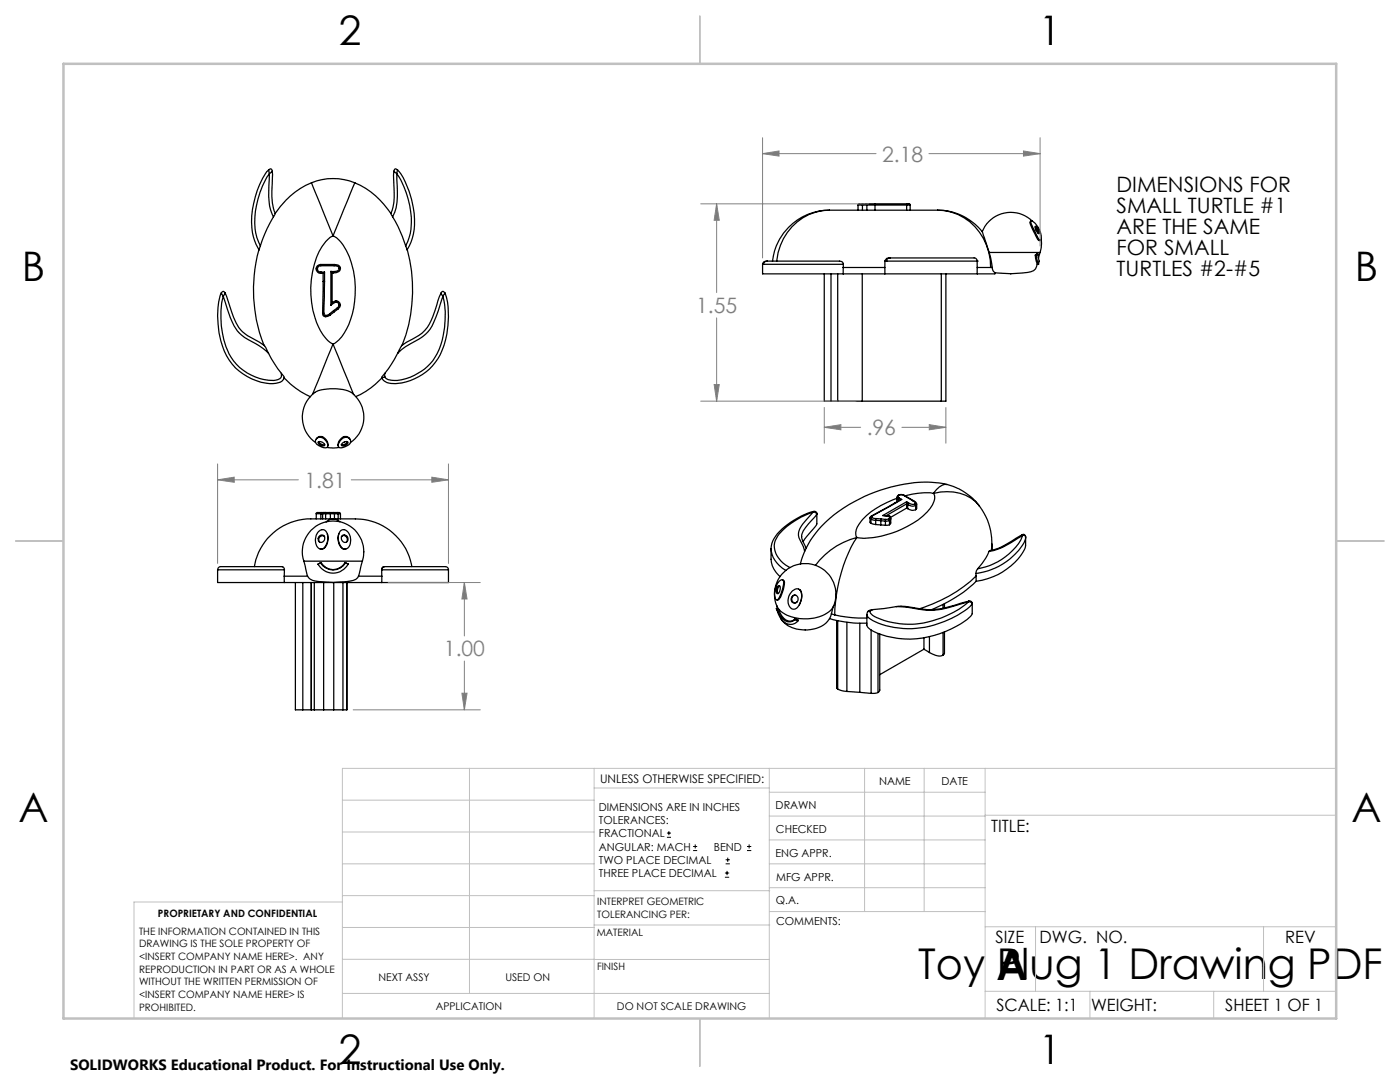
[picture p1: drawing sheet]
<svg xmlns="http://www.w3.org/2000/svg" width="279mm" height="216mm" viewBox="0 0 279 216" stroke-linecap="round" stroke-linejoin="round" font-family="sans-serif">
<g fill="none" stroke="#000" stroke-width=".25">
<path d="M53.6 33.9l.2 .8M53.6 33.9a16.1 16.1 0 0 0-3.4 9.2 11.1 11.1 0 0 0 1.5 6.7M53.6 33.9l.5-.2 .2 .5M53.8 34.7a16.7 16.7 0 0 0-2.5 12.7l.7 1.7M53.8 34.7l-.1 1.2a14.2 14.2 0 0 0 .6 6.9l.3 .5M54.3 34.2l-.5 .5M54.3 34.2v2.5a10.8 10.8 0 0 0 .7 5.9M62.2 36.5a15.8 15.8 0 0 0-7.3 6.1h.1M62.2 36.5l4.3 10.6M62.2 36.5a11.5 11.5 0 0 1 8.6 0M70.8 36.5l-4.3 10.6M70.8 36.5a16.1 16.1 0 0 1 7.2 6.1"/>
<path d="M78.6 34.2l.6 .5M78.6 34.2l.1 4.3a8.9 8.9 0 0 1-.7 4.1M79.2 34.7a16.4 16.4 0 0 1 2.4 12.7l-.6 1.7M79.2 34.7l.1 3.4a10.2 10.2 0 0 1-.9 5.2M79.3 33.9l-.1 .8M79.3 33.9a17 17 0 0 1 3 13.6l-1.1 2.3M79.3 33.9l-.5-.2-.2 .5M44.2 58.5a17.2 17.2 0 0 0 1.5 13.3 10.6 10.6 0 0 0 9.4 4.7 1.81 1.81 0 0 0 1.7-1.2M44.2 58.5l.4 .7M44.2 58.5l.4-.4 .3 .4M44.6 59.2a16.6 16.6 0 0 0 2 12.8 10.1 10.1 0 0 0 8.5 3.8 1.04 1.04 0 0 0 1.1-1.3M44.6 59.2l1.4 4.2a7.2 7.2 0 0 0 3.5 4.4l2.2 1.2 1.9 1.5"/>
<path d="M44.9 58.5l-.3 .7M44.9 58.5l.9 2.4a11.4 11.4 0 0 0 2.6 5.3 12.9 12.9 0 0 0 3.4 2.1l1 .7M51.7 49.8a29.6 29.6 0 0 0 1.1 19.2M52 49.1l-.3 .7M54.6 43.3l-1.3 2.2-1.3 3.6M55 42.6l-.4 .7M63.1 53.7v.3a.89 .89 0 0 0 .9 .5M63.1 53.7h.3M63.4 53.7l.1 .4 .6 .2M64 52.8a.84 .84 0 0 0-.9 .9M64 52.8v.2M64 53l-.5 .2-.1 .5"/>
<path d="M64 53h2.7M64 52.8h2.7M64 54.5h.5M64.1 54.3l-.1 .2M64.1 54.3h.7M64.5 56.2l-.1 6.3M64.5 56.2h.3M64.5 54.5v1.7M64.8 56.2l-.2 6.3M64.8 54.3l-.3 .2M64.8 54.3v1.9M66 54.2h.6"/>
<path d="M66 54.2l.3 .2M66 54.2v6.7M66.3 54.4h.3M66.3 54.4v6M66.5 47.1l-.3 .1a7.7 7.7 0 0 0-3 4.1 17.9 17.9 0 0 0 1.3 15.6l.9 1 1.1 .8M66.5 47.1h.1a7.5 7.5 0 0 1 3.1 4.1 18.2 18.2 0 0 1-1 15.2 5.3 5.3 0 0 1-2.2 2.3M66.6 54.2v.2M66.7 53l.8 .2 .2 .4M66.7 52.8v.2M66.7 52.8a.99 .99 0 0 1 1.2 .8M67.7 53.6l-.1 .3-.3 .2-.7 .1M67.7 53.6h.2"/>
<path d="M67.9 53.6a1.06 1.06 0 0 1-1.3 .8M78 42.6l.4 .7M78.4 43.3a24.6 24.6 0 0 1 2.6 5.8M81 49.1l.2 .7M81.2 49.8h.1a29.9 29.9 0 0 1-1.1 19.2M88 58.5l.4 .7M88 58.5l-.3 .7a17.5 17.5 0 0 1-2.9 6.7l-1.2 1-3.4 2.1M88.4 59.2a16.8 16.8 0 0 1-2 12.8 10.4 10.4 0 0 1-8.3 3.9 1.46 1.46 0 0 1-1.3-.7M88.4 59.2l-1.4 4.1a7.3 7.3 0 0 1-4 4.7 12.1 12.1 0 0 0-3.6 2.5M88.8 58.5a17.5 17.5 0 0 1-1 12.3 10.6 10.6 0 0 1-10.2 5.6l-.9-.3-.5-.7M88.8 58.5l-.4 .7M88.8 58.5l-.5-.4-.3 .4"/>
<path d="M152.2 52.7v1.9h16.1M152.2 52.7h.2M152.4 52.7h15.9M153.1 52.1l-.6 .1-.3 .5M153.1 52.1l-.5 .1-.2 .5M153.1 52.1h13.6a1.48 1.48 0 0 1 1.5 .3l.1 .3M164.5 54.6v25.4h1.3M165.5 41.9a11.5 11.5 0 0 0-11.3 10.2M165.5 41.9h21.6M165.5 41.9a10.9 10.9 0 0 0-10.5 10.2M165.8 54.6v25.4M167.2 54.6v25.4"/>
<path d="M168.3 54.6h8.3M168.3 53.4h8.3M168.3 53.4v1.2M168.3 52.7v.7M171.2 40.9h.9M171.2 40.9v1M172.1 54.6v25.4M172.1 40.9h.9M172.1 40.7v.2M172.1 40.7h.7M172.1 40.7h-.7l-.2 .2M172.1 40.9v1"/>
<path d="M172.8 40.7l.2 .2M172.8 40.7h1.8M173 40.9v1M173 40.9h1.6M174.6 40.9h6.3M174.6 40.7v.2M174.6 40.7h6.3M174.6 40.9v1M176.6 52.1v2.5h18.4v-2.5M176.6 52.1h.4M177 52.1h18M177.6 51.5h-.6l-.4 .6"/>
<path d="M177.6 51.5l-.4 .1-.2 .5M177.6 51.5h16.8M180.9 40.9h.7M180.9 40.7v.2M180.9 40.7h.6l.1 .2M180.9 40.9v1M181.6 40.9v1M187.1 41.9a11.4 11.4 0 0 1 8.9 4.3M187.1 41.9a11 11 0 0 1 10.6 11.5M187.9 54.6v25.4M188.8 54.6v25.4h-.9M194.4 51.5a.6 .6 0 0 1 .6 .6"/>
<path d="M195 52.1h.1M195 53.4h2.7M196 46.2l1.4 4.2M197.4 50.4l.6 3M197.4 50.4h10.2M197.7 53.4h.3M198 53.4l.2 .6 .3 .4M198.5 54.4v.2h-3.4M205.7 44.1a.76 .76 0 0 0 .1 1.2l1 1.9a.83 .83 0 0 0 .8 .8M205.8 44.1a2.96 2.96 0 0 1 1.8 2.3l.2 .9-.1 .6a.86 .86 0 0 1-.7-.8l-1.1-2.2-.2-.6zM206 44.1a6.1 6.1 0 0 0-10 2.1M206.6 45.2h.1a1.24 1.24 0 0 1 .6 1.4 1.73 1.73 0 0 1-.7-1.4z"/>
<path d="M206.6 45.3l.4 .6 .2 .7M206.6 50.9l.4 1.8M206.6 50.9l.2 .1M206.8 51l.5 1.8M207 52.7v.1a1.72 1.72 0 0 1-1.9 1.6 20.3 20.3 0 0 1-6.6 0M207 52.7l.3 .1M207.2 50.7l.2 1.4-.1 .7M207.2 50.7h-.3l-.3 .2M207.2 50.7l-.4 .3M207.6 50.4l-.3 1.1M207.8 47.8v1.4l-.2 1.2M52.8 69l.8 1.5"/>
<path d="M53.6 70.5l1.2 2 1.4 2M56.2 74.5l.6 .8M56.8 75.3a14 14 0 0 0 5.1 3.9M64.4 62.5h.2M64.4 62.5l.1 .5 .5 .2M64.6 62.5l.1 .4h.3M65 62.9v.3M65.8 62.6l-.8 .3M65.8 62.6l.1 .2M65.9 62.8l-.9 .4M66.3 60.4l-.3 .5M66.5 68.7l4.1 10"/>
<path d="M66.5 68.7l-4.1 10M66.6 62l.1 .2M66.6 62l-.8 .6M66.7 62.2l-.8 .6M67 60l-.7 .4M67 60v.3M67 60h.1M67 60.3h.1M67 60.3l.5 .2 .2 .4M67 60l.6 .2 .3 .7M67 60.3l-1 .6M67.3 61.5l.2 .1"/>
<path d="M67.3 61.5l-.7 .5M67.5 61.6l-.8 .6M67.7 60.9l-.4 .6M67.7 60.9h.2M67.9 60.9l-.4 .7M76.2 75.4l-.4 .4a14.7 14.7 0 0 1-4.8 3.3M76.8 74.5l-.6 .7v.2M76.8 75.2l-.6 .2M76.8 74.5v.7M79.4 70.5l-1.3 2.1-1.3 1.9M80.2 69l-.8 1.5M63 88.3a6.1 6.1 0 0 1 .5-10.3 9.7 9.7 0 0 1 6.6 .3 6.1 6.1 0 0 1-.1 10"/>
<path d="M63.1 87.6a1.23 1.23 0 0 1 2.1 .5 .7 .7 0 0 1-.2 1.3l-1.2-.4a.99 .99 0 0 1-.7-1.4zM63.1 87.6a1.14 1.14 0 0 1 2 .1 1.37 1.37 0 0 1 .3 1.3M63.5 88.2a.83 .83 0 0 1 1.2 .7 1.05 1.05 0 0 1-1.2-.7zM63.6 88.1l.6 .6h.6M65.3 89.3l1.2 .1 1.2-.1M67.9 87.9a1.1 1.1 0 0 1 1.1-.7 1.1 1.1 0 0 1 1 .9 2.02 2.02 0 0 1-1.9 1.3 .57 .57 0 0 1-.6-.4 .57 .57 0 0 1 .2-.7zM68.3 88.5l.1-.1a.77 .77 0 0 1 1.1-.1 .92 .92 0 0 1-1.4 .5zM69.3 88.2l-.6 .5h-.6M69.8 87.6l-.1-.2a1.21 1.21 0 0 0-2 .5l-.2 .8v.3M165.8 80h1.4M167.2 80h4.9M172.1 80h15.8"/>
<path d="M179 99.4a15.5 15.5 0 0 0-7.6 5.2 2.16 2.16 0 0 0-.4 2.6M179 99.3l.3 .4M179 99.3v.8M179.3 98.8l-.3 .5M179.3 98.8l.7-.1 .4 .1M179.3 98.8h.1M179.3 99.7v.3M179.3 99.7l.2 .1M179.4 98.8l-.2 .3 .3 .3M179.4 98.8l.3-.1 .6 .1M179.5 99.4l-.2 .3M179.5 99.4l.5 .3"/>
<path d="M180 99.7l-1.5 .7M180 99.7l-1.4 .7M180.3 98.8h.1M180.3 98.8l1.9 1.1M180.4 98.8l1.9 1.1M182.2 99.9l.4 .4-.1 .2M182.3 99.9a.64 .64 0 0 1 .5 .9l-.1 .1M182.3 99.9h-.1M186.3 98.5a3.4 3.4 0 0 1 2.7-1.8 11.8 11.8 0 0 1 6.5 4.3M186.3 98.5a1.92 1.92 0 0 1-.2 2.3 14.2 14.2 0 0 1-7.1 5.2 15.3 15.3 0 0 1-8 1.2M186.3 98.5a8.6 8.6 0 0 1 9.1 2.5h.1M186.3 98.5a11.7 11.7 0 0 0-5.6 .5"/>
<path d="M189 96.7a24.8 24.8 0 0 0-14.3 1.5 26.3 26.3 0 0 0-13 9.6l-1.1 2.2-.9 2.5M43.5 116.2h13.2M43.5 113.7h13.3M44.1 113.1a.66 .66 0 0 0-.7 .6v2.5M44.1 113.1h12.2a.49 .49 0 0 1 .5 .6M56.7 116.2h19.5M56.7 115h4.7M56.7 115v1.2M56.8 113.7l-.1 1.3M58.9 116.2v25.4h1.5M60.4 116.2v25.4M60.6 112a6.1 6.1 0 0 1 5.9-8 6.1 6.1 0 0 1 5.8 8"/>
<path d="M60.6 112l.4 1.6a2.36 2.36 0 0 0 1.4 2.2 17.9 17.9 0 0 0 8.6-.2 3.1 3.1 0 0 0 1-2.3l.3-1.3M60.6 112h11.7M62 103.5a11.4 11.4 0 0 0-11.2 9.6M62.1 103.5h4.4M62.1 116.2v25.4h.6M62.7 116.2v25.4M63.1 102.5h.9M63.1 102.5v1M63.5 112.6a3.4 3.4 0 0 0 6 0M63.5 106.2a1.02 1.02 0 0 1 1.1-.5 1.02 1.02 0 0 1 .8 1 2.59 2.59 0 0 1-1.2 2.9 1.58 1.58 0 0 1-1.2-2.1l.1-.8zM63.6 112.5l-.1 .1M63.8 106.9a.67 .67 0 0 1 1 .1 .67 .67 0 0 1-.2 1 .65 .65 0 0 1-.9 .1 .65 .65 0 0 1-.1-.9z"/>
<path d="M64 102.5h.4M64 102.5v1M64.1 112.3a2.74 2.74 0 0 0 4.8 0M64.1 112.3h-.1a2.49 2.49 0 0 0 2.5 1.4 3.2 3.2 0 0 0 2.5-1.4M64.1 102.3h-.8l-.2 .2M64.1 102.3l-.1 .2M64.1 112.3l-.6 .3M64.1 102.3h.5M64.4 102.5h.6M64.4 102.5v1M64.6 116.2v25.4M64.6 102.3l-.2 .2"/>
<path d="M64.6 102.3h.4M64.8 102.3h.1M64.8 107.1a.72 .72 0 0 0-1.1 0 .72 .72 0 0 0 .1 1.1M65 102.3v.2M65 102.5h.9M65 102.3h.8M65 102.5v1M65.3 106.5v.1a2.77 2.77 0 0 1-.7 2.8l-.7 .2M65.8 102.3l.1 .2M65.8 102.3h1.5M65.9 102.5v1M65.9 102.5h1.6"/>
<path d="M66.5 103.5h2.7a11.7 11.7 0 0 1 13 9.6M66.5 103.5l-.6 .1-.8 .5M66.5 103.5l.5 .1 .8 .5M66.6 102.3l.1 .1v1.1M66.6 116.2v25.4M67.3 102.3l.2 .2M67.3 102.3h.4l.2 .2M67.5 102.5h.4M67.5 102.5v1M67.6 106.7a2.23 2.23 0 0 0 1.2 2.9h.2M67.6 106.5v.1M67.9 106a1.19 1.19 0 0 1 1.9 .8 2.03 2.03 0 0 1-.8 2.8 1.18 1.18 0 0 1-1.2-1 2.61 2.61 0 0 1 .1-2.6z"/>
<path d="M67.9 102.5v1M68.1 107.1a.72 .72 0 0 1 1.1 0 .72 .72 0 0 1-.1 1.1M68.3 106.9a.72 .72 0 0 1 1.1 .4 .72 .72 0 0 1-.7 .9l-.3-.2a.8 .8 0 0 1-.1-1.1zM68.4 116.2v25.4M68.9 112.3l.6 .3M68.9 112.3h.1M69 112.3l.5 .3M69.2 116.2v25.4h-.8M71.5 115h4.7M76.2 113.7v1.3M76.2 113.7h.1M76.2 113.7h13.3"/>
<path d="M76.2 115v1.2M76.8 113.1l-.5 .1-.1 .5M76.8 113.1h11.9a.66 .66 0 0 1 .8 .6M76.8 113.1a.6 .6 0 0 0-.6 .6M89.5 113.7v2.5h-13.3M153.9 109.5a6 6 0 0 0 1 4.7l.8 .8M153.9 109.5a5.5 5.5 0 0 0 2.9 4.3M155.2 117l.3-.1a1.06 1.06 0 0 1-.4 1.6 1.14 1.14 0 0 1 .1-1.5zM155.6 116.9a1.13 1.13 0 0 0-.3 1.5M156.2 115.7a1.85 1.85 0 0 0-1.5 1.8 2.13 2.13 0 0 0 .3 2.2 5.5 5.5 0 0 0 1.3-3.9l-.1-.1a.61 .61 0 0 1 .3 .9l-.3 1.3a2.15 2.15 0 0 1-1.1 1.8M158.1 119a.75 .75 0 0 1 1 .1 .75 .75 0 0 1 0 1 .75 .75 0 0 1-1 .1l-.1-.2a.79 .79 0 0 1 .1-1zM158.2 117.9a1.02 1.02 0 0 1 1.2-.3 1.02 1.02 0 0 1 .6 1.1 2.94 2.94 0 0 1-1.3 2.8 1.28 1.28 0 0 1-1.4-1.4l.1-1.1z"/>
<path d="M158.6 118.7a.73 .73 0 0 0-.6 1 .73 .73 0 0 0 1.1 .4M159.6 117.7a2.49 2.49 0 0 1-.1 3M160 107.1l.2 .7 .7 1.6M162.2 102.2l.5 .1 .3 .3M162.2 102.2a14 14 0 0 0-7.2 5.2 3.9 3.9 0 0 0 1.2 4.9l1.5 .9M162.2 102.2l-2 2.3a2.99 2.99 0 0 0-.1 4.2l.5 1.3M162.3 102.1a14.9 14.9 0 0 0-7.8 5.4l-.4 .9-.2 1.1M162.3 102.1h.5l.2 .3M162.3 102.1l-.1 .1M163 102.6l-1.1 1.3a7.2 7.2 0 0 0-1.9 3v.2M163 102.4v2.2l-2.7 3.5M163 102.4v.2"/>
<path d="M171 107.2a30.8 30.8 0 0 0-4.4 15.5M171 107.2a14.7 14.7 0 0 0-8.3 5.6M173.6 103.4v.9l.2 .1M173.6 103.4l.2 .2M173.8 104.4l1 .3M173.8 103.6l1 .2M173.8 103.6v.8M174 102.9l-.4 .5M174 102.9h.1M174 103.3l.8 .2M174 103.3l-.2 .3M174.1 102.9l-.2 .3 .1 .1"/>
<path d="M174.8 104.7h1M174.8 103.8l1 .1M174.8 103.8v.9M174.8 103.5v.3M174.8 103.5h1M175.8 104.7l.9 .1M175.8 103.9l.9 .1M175.8 103.9v.8M175.8 103.5v.4M175.8 103.5l.9 .1M176.2 102.9l1.2 .1M176.2 102.9l1.1 .1"/>
<path d="M176.7 103.6v.4M176.7 104v.8M177.3 103h.1M177.3 103l.2 .2-.2 .3M177.3 103.5l-.6 .1M177.3 103.5l.2 .4M177.4 103h.1M177.5 103l.3 .5M177.5 104.7l-.8 .1M177.5 103.9l-.8 .1M177.5 103.9v.8M177.8 103.5v.9l-.3 .3"/>
<path d="M177.8 103.5l-.3 .4M178.5 100.4l-4.5 2.5M178.5 100.4h.1M178.6 100.4l-4.5 2.5M180.9 101.4l.3 .1M180.9 100.1l.4 .3M180.9 100.1v.4M180.9 100.5l.3 .1M180.9 101.4l-3.2 1.9M180.9 100.1l-4.7 2.8M180.9 100.5v.9M180.9 100.5l-4.1 2.4"/>
<path d="M181.2 101.5l.9 .3 .6-.1M181.2 100.6l.8 .4 .7-.1M181.2 100.6v.9M181.3 100.4l.8 .2 .4-.1M181.3 100.4l-.1 .2M182.5 100.5l.2 .4M182.7 100.9v.8M182.9 101.4l-.2 .3M183 100.6v.8M193.4 119.9l-1 .3a19.2 19.2 0 0 1-7.5 1.4l-1.1-.1a14 14 0 0 0-4.9-.5M193.4 119.9l.4 .1 .2 .4M193.4 119.9l-.1 .2"/>
<path d="M194.8 114.4v.5M194.8 116a27.8 27.8 0 0 1-9 5.7M194.8 114.9a28.3 28.3 0 0 1-11.2 6.6M194.8 114.9v1.1M195.1 113.5l-.3 .4v.5M195.5 101a12.1 12.1 0 0 1 2.3 8.8M197.4 110a10.7 10.7 0 0 1-2.3 3.5M198 108.6l-.1 1.2M204 106.7l.4-.1 .3 .4M204 106.7h.1M204 106.7v.2M204 106.7l-.8 .5a14.5 14.5 0 0 1-5.7 2.7l-.1 .1"/>
<path d="M204 106.9a11.1 11.1 0 0 1-5.8 5.6l-1.5 .6-1.6 .4M204 106.9a19.4 19.4 0 0 1-6.6 3.1M204 106.9l.5-.1 .2 .2M204.7 107.2a4.6 4.6 0 0 1-1.5 4.3 13.5 13.5 0 0 1-8.4 4.5M204.7 107v.4a10.6 10.6 0 0 1-5.4 5.6l-2.1 .9-2.4 .5M154.9 121.5l.1 .2a3.6 3.6 0 0 0 2.8 2.9l1-.3 .4-.4M154.9 121.5l.1 .1M155 120.9a6.1 6.1 0 0 1 5.7-8.5 6.1 6.1 0 0 1 5.7 8.5M155 120.9l.2 .5M155 120.9a5.5 5.5 0 0 0 4.6 2.5 7.3 7.3 0 0 0 6.6-2.1l.2-.4M155 121.6a3.1 3.1 0 0 0 2.8 2.5l.8-.5M155.2 121.4l.1 .1"/>
<path d="M155.2 121.4l-.3 .1M155.3 121.5a3.8 3.8 0 0 0 2.1 2.4l1-.1 .3-.4M155.3 121.5l-.3 .1M158.6 123.6l.6 .3M158.7 123.4l.6 .3-.1 .2M158.7 123.4l-.1 .2M165.6 123.4a24.2 24.2 0 0 0 7.4 1M165.9 122.5l.7 .2M166.4 120.9l-.2 .5a4.6 4.6 0 0 1-4.8 4.3 6 6 0 0 1-5.5-2.2l-.1-.2M166.6 122.7l3.6 .6h2.8M167 123.8v13.5l.2 .2M167.2 137.5l1.8 .5"/>
<path d="M167.2 123.9v13.6M169 138l2.6 .1M169 124.2v13.8M171.6 138.1l2.2 .3M171.6 124.4v13.7M173.2 122l-.2 .6M173.7 121.9l-.5 .1M173.8 125.7v12.7M174.2 121.6l-.7 .2-.3 .2M174.2 121.6l-.5 .3M175.2 138.2l-1.4 .2M175.2 126.4v11.8"/>
<path d="M175.6 126.5v11.2l-.4 .5M178.9 121l-4.7 .6M184.4 129.5l1.1 .7M184.4 127.2v2.3M184.4 129.5l-8.8 5.1M185.5 130.2a2.65 2.65 0 0 0 2.7 .5M185.5 127v3.2M188.2 120.6v.8M188.2 126.2v4.5M188.5 130.4l-.3 .3M188.5 120.5v.8M188.5 126.1v4.3"/>
<path d="M193.3 120.1a17.5 17.5 0 0 1-18.8 2.9 1 1 0 0 1-.8-1.1M193.3 120.1l.4 .1 .3 .3M193.3 120.1a32.4 32.4 0 0 1-7.2 1.7l-1.4-.1-3.8-.6-2-.1M194 120.5a16.9 16.9 0 0 1-8.6 4.5 16.8 16.8 0 0 1-11.7-1.5l-.5-.4-.2-.5M194 120.4l-.1 2.3a18.1 18.1 0 0 1-9.8 4.6 16.4 16.4 0 0 1-10.5-1.8l-.6-.6v-2.3M194 120.4v.1M60.4 141.6h1.7M62.7 141.6h1.9M64.6 141.6h3.8"/>
</g>
<g fill="none" stroke="#000" stroke-width=".2">
<path d="M133.1 167.1h.8M133.1 166.2h.8M133.5 165.8v.9M138.3 169.7h.8M138.3 168.9h.8M138.7 168.5v.8M144.7 175h.8M144.7 174.2h.8M144.8 172.4h.9M144.8 171.6h.9M145.1 173.8v.8M145.2 171.1v.9"/>
<path d="M149.1 169.7h.8M149.1 168.9h.8M149.5 168.5v.8"/>
</g>
<g fill="none" stroke="#808080" stroke-width=".2">
<path d="M152.2 30.7l3.3-.6v1.1zM152.2 27.5v24M152.2 30.7h22.6M185.4 30.7h22.2M204.3 30.1l3.3 .6-3.3 .5zM207.6 27.5v21.6M139.8 40.7h33.6M143 40.7l.5 3.3h-1zM143 40.7v17.7M142.5 76.7h1l-.5 3.3zM143 63.4v16.6M43.4 95.7l3.3-.5v1z"/>
<path d="M43.4 92.6v19.8M43.4 95.7h16.1M70.1 95.7h19.4M86.2 95.2l3.3 .5-3.3 .5zM89.5 92.6v19.8M139.8 80h31M164.5 85.3l3.3-.6v1.1zM164.5 81.3v7.1M164.5 85.3h7.3M180 85.3h8.8M185.5 84.7l3.3 .6-3.3 .5zM188.8 81.3v7.1"/>
<path d="M77.5 116.2h18.3M92.7 116.2l.5 3.3h-1zM92.7 116.2v10.7M92.2 138.3h1l-.5 3.3zM92.7 131.9v9.7M70.5 141.6h25.3"/>
</g>
<g fill="none" stroke="#c0c0c0" stroke-width=".2">
<path d="M68.3 159.7h50.3M93.7 153.3v44.9M118.6 153.3v49.9M118.6 157.2h34.9M153.5 153.3v49.9M153.5 158.1h43.1M172.5 153.3v28.6M184.4 153.3v28.6M196.6 153.3v49.9M266.7 153.3h-198.4v49.9M68.3 178.7h50.3M68.3 172.4h50.3"/>
<path d="M68.3 166h50.3M68.3 180h-41.6v23.2M118.6 177.7h35M153.5 167.6h43.1M153.5 162.8h43.1M153.5 172.4h43.1M153.5 177.1h43.1M196.6 162.7h70.1M68.3 198.2h85.2M68.3 191.4l85.2 .1M68.3 185.1h50.3M118.6 184.6h35"/>
<path d="M153.6 181.9h43M196.6 197.8h70.1M196.6 184.9h70.1M206.7 184.9v12.9M217.5 197.8v5.4M242.2 197.8v5.4M252.2 184.9v12.9"/>
</g>
<path d="M139.7 3.2v9.5M3.1 107.9h9.6M266.7 107.9h9.5M139.7 203.2v9.6" fill="none" stroke="#c0c0c0" stroke-width=".25"/>
<path d="M12.7 12.7h254v190.5h-254z" fill="none" stroke="#c0c0c0" stroke-width=".5"/>
<path d="M92.2 138.3h1l-.5 3.3zM92.7 116.2l.5 3.3h-1zM43.4 95.7l3.3-.5v1zM86.2 95.2l3.3 .5-3.3 .5zM142.5 76.7h1l-.5 3.3zM143 40.7l.5 3.3h-1zM152.2 30.7l3.3-.6v1.1zM204.3 30.1l3.3 .6-3.3 .5zM185.5 84.7l3.3 .6-3.3 .5zM164.5 85.3l3.3-.6v1.1z" fill="#808080"/>
<g font-size="8.5">
<text x="183.3" y="195.4">Toy Plug 1 Drawing PDF</text>
<text x="198.9" y="195.5">A</text>
</g>
<g font-size="8.1">
<text x="67.6" y="8.9">2</text>
<text x="207.3" y="8.9">1</text>
<text x="4.4" y="56.2">B</text>
<text x="270.4" y="56.2">B</text>
<text x="3.7" y="164.1">A</text>
<text x="269.7" y="164.1">A</text>
<text x="67.6" y="212.4">2</text>
<text x="207.3" y="212.4">1</text>
</g>
<g font-size="4.2" fill="#808080">
<text x="176" y="32.2">2.18</text>
<text x="138.9" y="62.5">1.55</text>
<text x="173" y="86.8">.96</text>
<text x="60.7" y="97.3">1.81</text>
<text x="88.6" y="131">1.00</text>
</g>
<g font-size="4.2">
<text x="222.8" y="38.3">DIMENSIONS FOR</text>
<text x="222.8" y="42.5">SMALL TURTLE #1</text>
<text x="222.8" y="46.6">ARE THE SAME</text>
<text x="222.8" y="50.8">FOR SMALL</text>
<text x="222.8" y="55">TURTLES #2-#5</text>
</g>
<g font-size="3.4">
<text x="197.8" y="166">TITLE:</text>
<text x="198.7" y="188.1">SIZE</text>
<text x="207.5" y="188.1">DWG. NO.</text>
<text x="256.5" y="188.2">REV</text>
<text x="198.8" y="201.7">SCALE: 1:1</text>
<text x="217.7" y="201.8">WEIGHT:</text>
<text x="244.5" y="201.7">SHEET 1 OF 1</text>
</g>
<text font-size="3" x="14" y="213.5">SOLIDWORKS Educational Product. For Instructional Use Only.</text>
<text font-size="2.4" x="119.8" y="156.2">UNLESS OTHERWISE SPECIFIED:</text>
<g font-size="2.2">
<text x="119.5" y="161.8">DIMENSIONS ARE IN INCHES</text>
<text x="154.8" y="161.4">DRAWN</text>
<text x="175.4" y="156.6">NAME</text>
<text x="187.9" y="156.7">DATE</text>
<text x="119.5" y="164.4">TOLERANCES:</text>
<text x="119.5" y="167.1">FRACTIONAL</text>
<text x="154.9" y="166.3">CHECKED</text>
<text x="119.5" y="169.7">ANGULAR: MACH</text>
<text x="119.5" y="172.4">TWO PLACE DECIMAL</text>
<text x="142.5" y="169.7">BEND</text>
<text x="154.8" y="170.9">ENG APPR.</text>
<text x="119.5" y="175">THREE PLACE DECIMAL</text>
<text x="154.9" y="175.7">MFG APPR.</text>
<text x="154.9" y="180.4">Q.A.</text>
<text x="154.9" y="184.6">COMMENTS:</text>
</g>
<g font-size="2.1">
<text x="75.5" y="195.7">NEXT ASSY</text>
<text x="100.9" y="195.7">USED ON</text>
<text x="86.9" y="201.5">APPLICATION</text>
<text x="123.1" y="201.6">DO NOT SCALE DRAWING</text>
</g>
<g font-size="2">
<text x="31.5" y="182.9">PROPRIETARY AND CONFIDENTIAL</text>
<text x="119.2" y="180.6">INTERPRET GEOMETRIC</text>
<text x="119.2" y="183.1">TOLERANCING PER:</text>
<text x="27.8" y="186.5">THE INFORMATION CONTAINED IN THIS</text>
<text x="27.8" y="189">DRAWING IS THE SOLE PROPERTY OF</text>
<text x="27.8" y="191.6">&lt;INSERT COMPANY NAME HERE&gt;. ANY</text>
<text x="119.1" y="186.7">MATERIAL</text>
<text x="27.8" y="194.1">REPRODUCTION IN PART OR AS A WHOLE</text>
<text x="27.8" y="196.6">WITHOUT THE WRITTEN PERMISSION OF</text>
<text x="119.1" y="193.5">FINISH</text>
<text x="27.8" y="199.1">&lt;INSERT COMPANY NAME HERE&gt; IS</text>
<text x="27.8" y="201.7">PROHIBITED.</text>
</g>
</svg>
